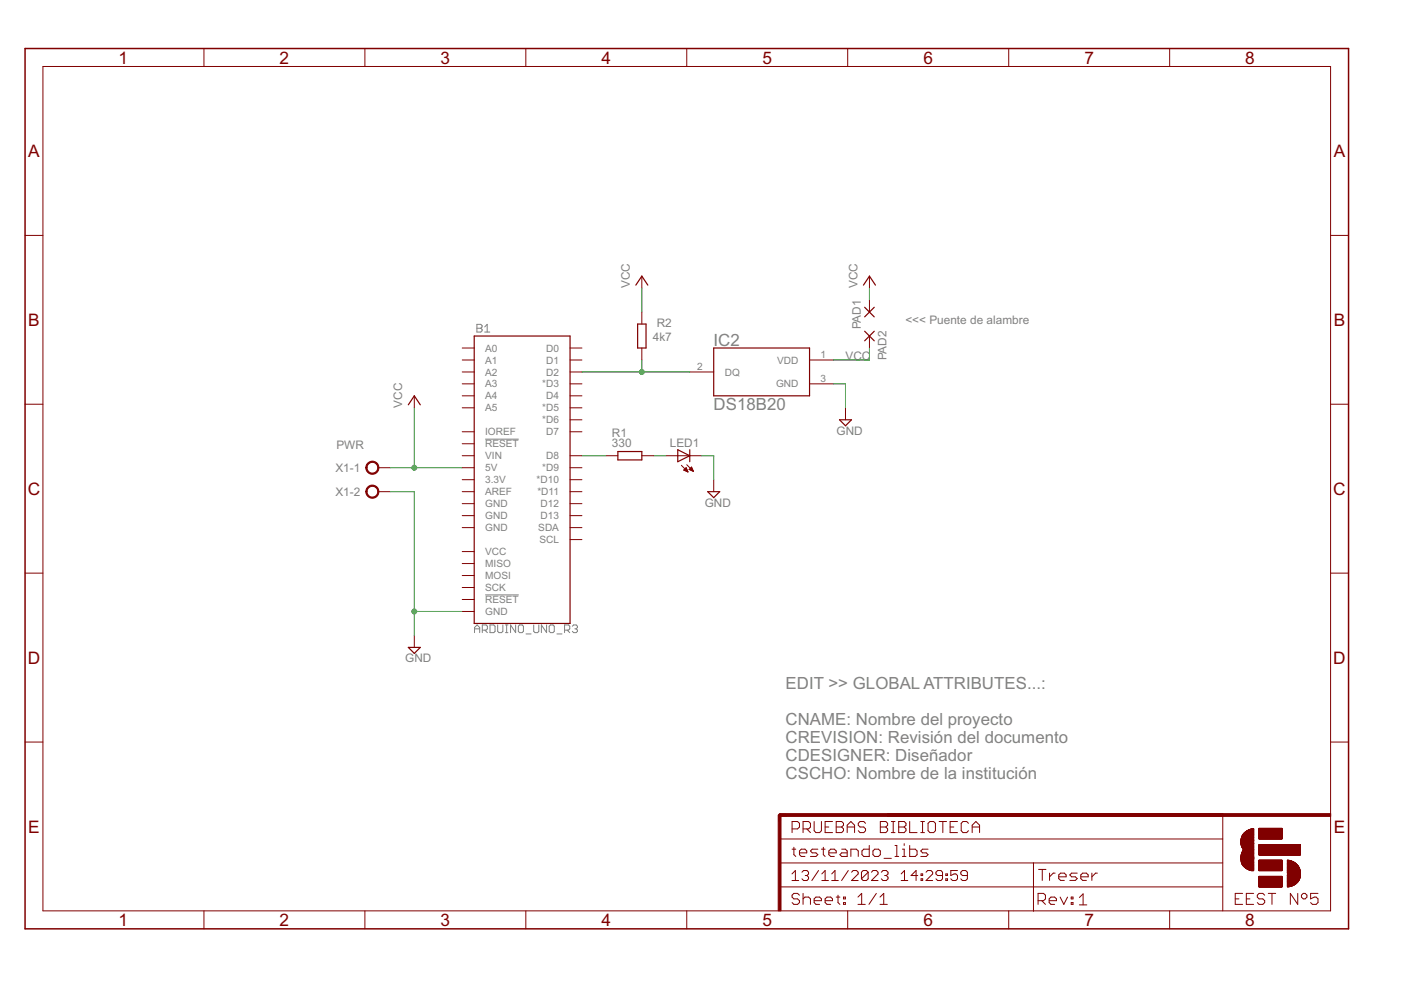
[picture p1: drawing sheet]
<svg xmlns="http://www.w3.org/2000/svg" width="297mm" height="210mm" viewBox="0 0 297 210" stroke-linecap="round" stroke-linejoin="round" font-family="sans-serif">
<g fill="none" stroke="#808080" stroke-width=".21">
<path d="M101.1 68.8h.8l.3 .2v.3l-.3 .3 .3 .2v.3l-.3 .3h-.8zM101.1 69.6h.8M102.8 70.4h1M102.8 69.3l.5-.5v1.6M102.9 93.1h7.1M100.6 134.1v-1l.6-.6 .5 .6v1M100.6 133.3h1.1M102.3 133.6h.8l.2-.3v-.5l-.2-.3h-.8v1.6M102.8 133.6l.5 .5M102.9 126.1h7.1M103.9 132.5h.8l.3 .3v1.1l-.3 .2h-.8zM105.5 132.5v1.4l.3 .2h.5l.3-.2v-1.4"/>
<path d="M107.2 132.5h.5M107.2 134.1h.5M107.4 132.5v1.6M109.3 132.5v1.6l-1.1-1.6v1.6M110.2 132.5h.5l.3 .3v1.1l-.3 .2h-.5l-.3-.2v-1.1zM111.5 134.4h1.1M113.2 132.5v1.4l.2 .2h.6l.2-.2v-1.4M115.9 132.5v1.6l-1.1-1.6v1.6M116.7 132.5h.5l.3 .3v1.1l-.3 .2h-.5l-.3-.2v-1.1zM118.1 134.4h1M119.7 133.6h.8l.3-.3v-.5l-.3-.3h-.8v1.6M120.2 133.6l.6 .5"/>
<path d="M121.3 132.8l.3-.3h.6l.2 .3v.3l-.2 .2M121.9 133.3h.3M122.2 133.3l.2 .3v.3l-.2 .2h-.6l-.3-.2"/>
</g>
<g fill="none" stroke="#800000" stroke-width=".25">
<path d="M100.5 71.2h20.4v61h-20.4zM134.8 60.5l1.3-2 1.3 2M135.2 68.7h1.8v5.1h-1.8zM151.3 73.8h20.3v10.1h-20.3zM183.1 60.5l1.2-2 1.3 2M183.3 65.2l2.1 2M183.3 70.2l2.1 2.1M185.4 65.2l-2.1 2M185.4 70.2l-2.1 2.1M86.6 85.8l1.2-1.9 1.3 1.9M131 95.7h5.1v1.8h-5.1zM143.7 95.4l2.5 1.2-2.5 1.3z"/>
<path d="M146.2 95.4v2.5M178 89h2.5l-1.2 1.3zM150.1 104.2h2.5l-1.3 1.3zM86.6 137.3h2.5l-1.3 1.2z"/>
</g>
<g fill="none" stroke="#800000" stroke-width=".21">
<path d="M9.1 14.1h273v179h-273zM43.2 10.3v3.8M77.4 10.3v3.8M111.5 10.3v3.8M145.6 10.3v3.8M179.7 10.3v3.8M213.9 10.3v3.8M248 10.3v3.8M5.3 49.9h3.8M136.1 58.5v2.6M184.3 58.5v2.6M282.1 49.9h3.8"/>
<path d="M98 73.8h2.5M98 76.3h2.5M98 78.9h2.5M120.9 73.8h2.5M120.9 76.3h2.5M120.9 78.9h2.5M136.1 66.2v2.5M136.1 73.8v2.5M146.2 78.9h5.1M171.6 76.3h5.1M184.3 63.6v2.6M184.3 71.2v2.6"/>
<path d="M5.3 85.7h3.8M80.2 99.2h2.6M87.8 83.9v2.6M98 81.4h2.5M98 83.9h2.5M98 86.5h2.5M98 91.5h2.5M98 96.6h2.5M98 99.2h2.5M98 94.1h2.5M120.9 81.4h2.5M120.9 83.9h2.5"/>
<path d="M120.9 86.5h2.5M120.9 89h2.5M120.9 91.5h2.5M120.9 96.6h2.5M120.9 99.2h2.5M128.5 96.6h2.5M136.1 96.6h2.5M141.2 96.6h7.6M144.5 98.7l1.4 1.4M145 99.7l.9 .4M145 99.7h.7M145.1 99.5h.5"/>
<path d="M145.2 99.4h.4M145.2 99.8h.6M145.4 99.3h.1M145.5 99.2h.1M145.5 99.2l-.5 .5M145.5 99.2l.4 .9M145.5 99.9h.3M145.6 98.5l1.4 1.4M146.1 99.5h.8M146.1 99.5l.9 .4M146.1 99.5l.5-.5 .4 .9M146.2 99.4h.6"/>
<path d="M146.4 99.3h.3M146.4 99.7h.5M146.5 99.2h.2M146.6 99.1h.1M146.7 99.8h.2M147 99.9h.1M171.6 81.4h5.1M179.3 86.5v2.5M282.1 85.7h3.8M80.2 104.2h2.6M98 101.7h2.5M98 104.2h2.5"/>
<path d="M98 106.8h2.5M98 109.3h2.5M98 111.9h2.5M98 116.9h2.5M98 119.5h2.5M120.9 101.7h2.5M120.9 104.2h2.5M120.9 106.8h2.5M120.9 109.3h2.5M120.9 111.9h2.5M120.9 114.4h2.5M145.8 100h.1"/>
<path d="M151.3 101.7v2.5M5.3 121.5h3.8M87.8 134.7v2.6M98 122h2.5M98 124.6h2.5M98 127.1h2.5M98 129.6h2.5M282.1 121.5h3.8M5.3 157.3h3.8M282.1 157.3h3.8M165.3 177.9h93.9M167.9 175.7h1.2l.4-.4v-.7l-.4-.4h-1.2v2.3"/>
<path d="M168.3 179.6v1.6l.4 .4M170.3 175.7h1.1l.4-.4v-.7l-.4-.4h-1.1v2.3M171 175.7l.8 .8M172.6 174.2v1.9l.4 .4h.8l.4-.4v-1.9M174.6 179.6v1.6l.3 .4M174.9 175.3h.8M176.5 174.2h-1.6v2.3h1.6M177.3 174.2h1.2l.3 .4v.4l-.3 .3 .3 .4v.4l-.3 .4h-1.2zM177.3 175.3h1.2M179.6 176.5v-1.5l.8-.8 .8 .8v1.5M179.6 175.3h1.6M183.5 174.6l-.4-.4h-.7l-.4 .4v.4l.4 .3h.7l.4 .4v.4l-.4 .4h-.7l-.4-.4"/>
<path d="M184.3 179.3v2.3h-1.2l-.3-.4v-.8l.3-.4h1.2M186.6 174.2h1.2l.4 .4v.4l-.4 .3 .4 .4v.4l-.4 .4h-1.2zM186.6 175.3h1.2M189 174.2h.8M189 176.5h.8M189.4 174.2v2.3M189.8 179.3h.3v2.3M190.5 174.2h1.2l.4 .4v.4l-.4 .3 .4 .4v.4l-.4 .4h-1.2zM190.5 175.3h1.2M191.7 178.9v.4M192.9 179.3v2.3h1.2l.3-.4v-.8l-.3-.4h-1.2M192.9 174.2v2.3h1.5"/>
<path d="M195.2 174.2h.8M195.2 176.5h.8M195.6 174.2v2.3M196.8 174.6l.4-.4h.8l.3 .4v1.5l-.3 .4h-.8l-.4-.4zM199.1 174.2h1.6M199.9 174.2v2.3M201.4 175.3h.8M203 174.2h-1.6v2.3h1.6M205.3 174.6l-.3-.4h-.8l-.4 .4v1.5l.4 .4h.8l.3-.4M206.1 175.3h1.6M206.1 176.5v-1.5l.8-.8 .8 .8v1.5M259.2 172.8v20.3"/>
<path d="M43.2 193.1v3.8M77.4 193.1v3.8M111.5 193.1v3.8M145.6 193.1v3.8M165.3 188h93.9M165.3 183h93.9M167.9 185.3l.7-.7v2.1M167.9 186.7h1.4M167.9 180h.8M169.5 180.8h1.5v-.4l-.3-.4h-.8l-.4 .4v.8l.4 .4h.8M169.5 189.8l-.4-.4h-.8l-.4 .4v.4l.4 .4h.8l.4 .4v.4l-.4 .3h-.8l-.4-.3M170 184.9l.4-.3h.7l.3 .3v.4l-.3 .3"/>
<path d="M170.3 190.6l.4-.4h.7l.4 .4v1.1M170.3 189.4v2.3M170.7 185.6h.4M171.1 185.6l.3 .4v.3l-.3 .4h-.7l-.4-.4M172.6 191h1.6v-.4l-.4-.4h-.8l-.4 .4v.8l.4 .3h.8M173.4 180h-1.2l-.4 .4 .4 .4h.8l.4 .4-.4 .4h-1.2M173.5 184.6l-1.4 2.1M174.2 180h.7M174.2 186.7h1.4M174.2 185.3l.7-.7v2.1M174.9 191h1.6v-.4l-.4-.4h-.8l-.4 .4v.8l.4 .3h.8M175.7 180.8h1.6v-.4l-.4-.4h-.8l-.4 .4v.8l.4 .4h.8"/>
<path d="M176.3 186.7h1.4M176.3 185.3l.7-.7v2.1M177.3 190.2h.8M177.7 189.8v1.6l.4 .3M178.5 180h.7l.4 .4v1.2h-1.1l-.4-.4 .4-.4h1.1M178.8 191.4h.4v.3h-.4zM178.8 190.2h.4v.4h-.4zM179.7 193.1v3.8M179.9 184.6l-1.5 2.1M180.4 181.6v-1.6h1.2l.4 .4v1.2M180.6 184.9l.3-.3h.7l.3 .3v.4l-1.3 1.4h1.3M181.9 190.2l.8-.8v2.3"/>
<path d="M181.9 191.7h1.6M184.1 184.9v1.4l-.4 .4h-.7l-.4-.4M184.1 184.9l-.4-.3h-.7l-.4 .3v1.4M184.1 184.9l-1.5 1.4M184.8 184.9l.3-.3h.7l.4 .3v.4l-1.4 1.4h1.4M185.5 180h.7l.4 .4v.8l-.4 .4h-.7l-.4-.4v-.8zM185.8 189.4l-1.6 2.3M186.6 191.7h1.5M186.6 190.2l.8-.8v2.3M186.9 184.9l.3-.3h.7l.4 .3v.4l-.4 .3M187.4 182h1.6M187.6 185.6h.3"/>
<path d="M187.9 185.6l.4 .4v.3l-.4 .4h-.7l-.3-.4M189.8 181.6h.7M191.1 186.7h1.4M191.1 185.3l.7-.7v2.1M191.3 180h.4v1.6M191.3 181.6h.8M194.6 185.6h-1.4l1-1v2.1M195.3 186.3h.3v.4h-.3zM195.3 185.3h.3v.3h-.3zM196.3 184.9l.4-.3h.7l.3 .3v.4l-1.4 1.4h1.4M196.8 180h-1.2l-.4 .4 .4 .4h.8l.4 .4-.4 .4h-1.2M199.8 185.6h-1l-.4-.3v-.4l.4-.3h.7l.3 .3v1.4l-.3 .4h-.7l-.4-.4"/>
<path d="M200.5 186.3h.4v.4h-.4zM200.5 185.3h.4v.3h-.4zM203 184.6h-1.4v1l.7-.3h.3l.4 .3v.7l-.4 .4h-.6l-.4-.4M205.1 185.6h-1.1l-.3-.3v-.4l.3-.3h.7l.4 .3v1.4l-.4 .4h-.7l-.3-.4M213.9 193.1v3.8M219.1 183v10.2M220.1 191h1.2l.4-.4v-.8l-.4-.4h-1.2v2.3M220.2 184.3h1.6M220.9 191l.8 .7M221 184.3v2.4M222.4 191h1.6v-.4l-.4-.4h-.8l-.4 .4v.8l.4 .3h.8M222.5 185.1v1.6"/>
<path d="M223.7 185.1h-.4l-.8 .8M224.5 185.9h1.5v-.4l-.3-.4h-.8l-.4 .4v.8l.4 .4h.8M224.8 190.2l.8 1.5 .7-1.5M227.1 191.4h.4v.3h-.4zM227.1 190.2h.4v.4h-.4zM228.4 185.1h-1.2l-.4 .4 .4 .4h.8l.4 .4-.4 .4h-1.2M228.9 190.3l.7-.8v2.4M228.9 191.9h1.5M229.2 185.9h1.5v-.4l-.4-.4h-.7l-.4 .4v.8l.4 .4h.7M231.5 185.1v1.6M232.7 185.1h-.4l-.8 .8M248 193.1v3.8"/>
<path d="M261.9 190.6h.8M263.5 189.4h-1.6v2.3h1.6M264.2 190.6h.8M265.8 189.4h-1.6v2.3h1.6M268.1 189.8l-.4-.4h-.7l-.4 .4v.4l.4 .4h.7l.4 .4v.4l-.4 .3h-.7l-.4-.3M268.9 189.4h1.6M269.7 189.4v2.3M275.1 189.4v2.3l-1.5-2.3v2.3M276.3 189.4h.4l.4 .4v.4l-.4 .4h-.4l-.4-.4v-.4zM279.4 189.4h-1.5v1.2l.8-.4h.3l.4 .4v.8l-.4 .3h-.7l-.4-.3"/>
</g>
<g fill="#800000" stroke="#800000" stroke-width=".21">
<path d="M165 172.8h.6v20.3h-.6z"/>
<path d="M188.2 172.5h93.9v.6h-93.9z"/>
<path d="M165.3 172.5h94v.6h-94z"/>
<path d="M266.9 188l4.9 .1z"/>
<path d="M266.9 188h4.9z"/>
<path d="M272.9 188h.3z"/>
<path d="M273 188h.3z"/>
<path d="M273 188h.5z"/>
<path d="M266.9 187.9l4.9 .1z"/>
<path d="M273 187.9l.6 .1z"/>
<path d="M266.9 187.9h4.9z"/>
<path d="M272.9 187.9h.8z"/>
<path d="M273 187.9h.8z"/>
<path d="M273 187.9h.9z"/>
<path d="M266.9 187.8l4.9 .1z"/>
<path d="M272.9 187.8l1 .1z"/>
<path d="M266.9 187.8h4.9z"/>
<path d="M273 187.8h1z"/>
<path d="M272.9 187.8h1.1z"/>
<path d="M266.9 187.7l4.9 .1z"/>
<path d="M273 187.7l1.1 .1z"/>
<path d="M273 187.7l1.2 .1z"/>
<path d="M266.9 187.7h4.9z"/>
<path d="M273 187.7h1.2z"/>
<path d="M272.9 187.7h1.4z"/>
<path d="M266.9 187.6l4.9 .1z"/>
<path d="M272.9 187.6l1.4 .1z"/>
<path d="M273 187.6l1.4 .1z"/>
<path d="M266.9 187.6h4.9z"/>
<path d="M273 187.6h1.4z"/>
<path d="M266.9 187.5l4.9 .1z"/>
<path d="M273 187.5l1.5 .1z"/>
<path d="M266.9 187.5h4.9z"/>
<path d="M272.9 187.5h1.7z"/>
<path d="M273 187.5h1.6z"/>
<path d="M266.9 187.4l4.9 .1z"/>
<path d="M272.9 187.4l1.8 .1z"/>
<path d="M266.9 187.4h4.9z"/>
<path d="M273 187.4h1.7z"/>
<path d="M266.9 187.3l4.9 .1z"/>
<path d="M273 187.3l1.8 .1z"/>
<path d="M272.9 187.3l1.9 .1z"/>
<path d="M266.9 187.3h4.9z"/>
<path d="M273 187.3h1.8z"/>
<path d="M273 187.3h1.9z"/>
<path d="M266.9 187.2l4.9 .1z"/>
<path d="M272.9 187.2l2 .1z"/>
<path d="M273 187.2l1.9 .1z"/>
<path d="M266.9 187.2h4.9z"/>
<path d="M272.9 187.2h2z"/>
<path d="M273 187.2h2z"/>
<path d="M266.9 187.1l4.9 .1z"/>
<path d="M273 187.1l2 .1z"/>
<path d="M272.9 187.1l2.1 .1z"/>
<path d="M266.9 187.1h4.9z"/>
<path d="M273 187.1h2z"/>
<path d="M272.9 187.1h2.2z"/>
<path d="M266.9 187l4.9 .1z"/>
<path d="M273 187l2.1 .1z"/>
<path d="M266.9 187h4.9z"/>
<path d="M273 187h2.1z"/>
<path d="M272.9 187h2.2z"/>
<path d="M273 187h2.2z"/>
<path d="M266.9 186.9l4.9 .1z"/>
<path d="M272.9 186.9l2.3 .1z"/>
<path d="M266.9 186.9h4.9z"/>
<path d="M272.9 186.9h2.3z"/>
<path d="M273 186.9h2.2z"/>
<path d="M273 186.9h2.3z"/>
<path d="M266.9 186.8l4.9 .1z"/>
<path d="M272.9 186.8l2.4 .1z"/>
<path d="M266.9 186.8h4.9z"/>
<path d="M273 186.8h2.3z"/>
<path d="M272.9 186.8h2.4z"/>
<path d="M266.9 186.7l4.9 .1z"/>
<path d="M272.9 186.7l2.4 .1z"/>
<path d="M273 186.7l2.3 .1z"/>
<path d="M266.9 186.7h4.9z"/>
<path d="M273 186.7h2.4z"/>
<path d="M266.9 186.6l4.9 .1z"/>
<path d="M273 186.6l2.4 .1z"/>
<path d="M272.9 186.6l2.5 .1z"/>
<path d="M266.9 186.6h4.9z"/>
<path d="M272.9 186.6h2.5z"/>
<path d="M273 186.6h2.4z"/>
<path d="M266.9 186.5l4.9 .1z"/>
<path d="M272.9 186.5l2.5 .1z"/>
<path d="M266.9 186.5h4.9z"/>
<path d="M272.9 186.5h2.5z"/>
<path d="M273 186.5h2.5z"/>
<path d="M266.9 186.4l4.9 .1z"/>
<path d="M273 186.4l2.5 .1z"/>
<path d="M266.9 186.4h4.9z"/>
<path d="M273 186.4h2.5z"/>
<path d="M272.9 186.4h2.6z"/>
<path d="M266.9 186.3l4.9 .1z"/>
<path d="M272.9 186.3l2.6 .1z"/>
<path d="M273 186.3l2.5 .1z"/>
<path d="M266.9 186.3h4.9z"/>
<path d="M273 186.3h2.5z"/>
<path d="M266.9 186.2l4.9 .1z"/>
<path d="M272.9 186.2l2.7 .1z"/>
<path d="M266.9 186.2h4.9z"/>
<path d="M272.9 186.2h2.7z"/>
<path d="M273 186.2h2.6z"/>
<path d="M266.9 186.1l4.9 .1z"/>
<path d="M273 186.1l2.6 .1z"/>
<path d="M266.9 186.1h4.9z"/>
<path d="M273 186.1h2.6z"/>
<path d="M266.9 186l4.9 .1z"/>
<path d="M273 186l2.6 .1z"/>
<path d="M266.9 186h4.9z"/>
<path d="M272.9 186h2.8z"/>
<path d="M266.9 185.9l4.9 .1z"/>
<path d="M272.9 185.9l2.8 .1z"/>
<path d="M266.9 185.9h4.9z"/>
<path d="M273 185.9h2.7z"/>
<path d="M266.9 185.8l4.9 .1z"/>
<path d="M273 185.8l2.7 .1z"/>
<path d="M266.9 185.8h4.9z"/>
<path d="M273 185.8h2.7z"/>
<path d="M272.9 185.7l2.8 .1z"/>
<path d="M272.9 185.7h2.8z"/>
<path d="M272.9 185.6l2.8 .1z"/>
<path d="M272.9 185.6h2.8z"/>
<path d="M273 185.6h2.7z"/>
<path d="M273 185.5l2.7 .1z"/>
<path d="M273 185.5h2.7z"/>
<path d="M273 185.4l2.7 .1z"/>
<path d="M273 185.4h2.7z"/>
<path d="M273 185.3l2.7 .1z"/>
<path d="M273 185.3h2.7z"/>
<path d="M273 185.2l2.7 .1z"/>
<path d="M273 185.2h2.7z"/>
<path d="M273 185.1l2.7 .1z"/>
<path d="M273 185.1h2.7z"/>
<path d="M273 185l2.7 .1z"/>
<path d="M273 185h2.7z"/>
<path d="M272.9 185h2.8z"/>
<path d="M272.9 184.9l2.8 .1z"/>
<path d="M272.9 184.9h2.8z"/>
<path d="M272.9 184.8l2.8 .1z"/>
<path d="M272.9 184.8h2.8z"/>
<path d="M273 184.8h2.7z"/>
<path d="M273 184.7l2.7 .1z"/>
<path d="M273 184.7h2.7z"/>
<path d="M272.9 184.6l2.8 .1z"/>
<path d="M272.9 184.6h2.8z"/>
<path d="M265.3 184.6h.5z"/>
<path d="M266.9 184.6h4.9z"/>
<path d="M265.2 184.6h.6z"/>
<path d="M265.1 184.5l.7 .1z"/>
<path d="M266.9 184.5l4.9 .1z"/>
<path d="M272.9 184.5l2.8 .1z"/>
<path d="M265 184.5h.8z"/>
<path d="M266.9 184.5h4.9z"/>
<path d="M273 184.5h2.6z"/>
<path d="M264.9 184.5h.9z"/>
<path d="M264.9 184.4l.9 .1z"/>
<path d="M266.9 184.4l4.9 .1z"/>
<path d="M273 184.4l2.6 .1z"/>
<path d="M264.8 184.4l1 .1z"/>
<path d="M264.8 184.4h1z"/>
<path d="M266.9 184.4h4.9z"/>
<path d="M273 184.4h2.6z"/>
<path d="M264.7 184.4h1.1z"/>
<path d="M264.6 184.3l1.2 .1z"/>
<path d="M266.9 184.3l4.9 .1z"/>
<path d="M273 184.3l2.6 .1z"/>
<path d="M272.9 184.3l2.7 .1z"/>
<path d="M264.6 184.3h1.2z"/>
<path d="M266.9 184.3h4.9z"/>
<path d="M272.9 184.3h2.7z"/>
<path d="M264.5 184.3h1.3z"/>
<path d="M264.4 184.2l1.4 .1z"/>
<path d="M266.9 184.2l4.9 .1z"/>
<path d="M273 184.2l2.5 .1z"/>
<path d="M264.4 184.2h1.4z"/>
<path d="M266.9 184.2h4.9z"/>
<path d="M273 184.2h2.5z"/>
<path d="M264.3 184.2h1.5z"/>
<path d="M272.9 184.2h2.6z"/>
<path d="M264.3 184.1l1.5 .1z"/>
<path d="M266.9 184.1l4.9 .1z"/>
<path d="M272.9 184.1l2.6 .1z"/>
<path d="M264.2 184.1h1.6z"/>
<path d="M266.9 184.1h4.9z"/>
<path d="M272.9 184.1h2.6z"/>
<path d="M273 184.1h2.5z"/>
<path d="M264.1 184l1.7 .1z"/>
<path d="M266.9 184l4.9 .1z"/>
<path d="M273 184l2.5 .1z"/>
<path d="M264.1 184h1.7z"/>
<path d="M266.9 184h4.9z"/>
<path d="M272.9 184h2.5z"/>
<path d="M264 184h1.8z"/>
<path d="M264 183.9l1.8 .1z"/>
<path d="M266.9 183.9l4.9 .1z"/>
<path d="M273 183.9l2.4 .1z"/>
<path d="M263.9 183.9h1.9z"/>
<path d="M266.9 183.9h4.9z"/>
<path d="M272.9 183.9h2.5z"/>
<path d="M263.9 183.8l1.9 .1z"/>
<path d="M266.9 183.8l4.9 .1z"/>
<path d="M273 183.8l2.4 .1z"/>
<path d="M263.8 183.8l2 .1z"/>
<path d="M263.8 183.8h2z"/>
<path d="M266.9 183.8h4.9z"/>
<path d="M273 183.8h2.3z"/>
<path d="M263.8 183.7l2 .1z"/>
<path d="M266.9 183.7l4.9 .1z"/>
<path d="M272.9 183.7l2.4 .1z"/>
<path d="M263.7 183.7h2.1z"/>
<path d="M266.9 183.7h4.9z"/>
<path d="M273 183.7h2.3z"/>
<path d="M272.9 183.7h2.4z"/>
<path d="M263.7 183.6l2.1 .1z"/>
<path d="M266.9 183.6l4.9 .1z"/>
<path d="M272.9 183.6l2.4 .1z"/>
<path d="M263.6 183.6h2.2z"/>
<path d="M266.9 183.6h4.9z"/>
<path d="M273 183.6h2.3z"/>
<path d="M273 183.6h2.2z"/>
<path d="M263.5 183.5l2.3 .1z"/>
<path d="M266.9 183.5l4.9 .1z"/>
<path d="M272.9 183.5l2.3 .1z"/>
<path d="M273 183.5l2.2 .1z"/>
<path d="M263.5 183.5h2.3z"/>
<path d="M266.9 183.5h4.9z"/>
<path d="M272.9 183.5h2.2z"/>
<path d="M273 183.5h2.1z"/>
<path d="M263.5 183.4l2.3 .1z"/>
<path d="M266.9 183.4l4.9 .1z"/>
<path d="M273 183.4l2.1 .1z"/>
<path d="M263.5 183.4h2.3z"/>
<path d="M266.9 183.4h4.9z"/>
<path d="M272.9 183.4h2.2z"/>
<path d="M263.4 183.3l2.4 .1z"/>
<path d="M266.9 183.3l4.9 .1z"/>
<path d="M273 183.3l2 .1z"/>
<path d="M272.9 183.3l2.1 .1z"/>
<path d="M263.4 183.3h2.4z"/>
<path d="M266.9 183.3h4.9z"/>
<path d="M273 183.3h2z"/>
<path d="M272.9 183.3h2z"/>
<path d="M263.4 183.2l2.4 .1z"/>
<path d="M266.9 183.2l4.9 .1z"/>
<path d="M273 183.2l1.9 .1z"/>
<path d="M263.4 183.2h2.4z"/>
<path d="M266.9 183.2h4.9z"/>
<path d="M272.9 183.2h2z"/>
<path d="M263.3 183.2h2.5z"/>
<path d="M273 183.2h1.9z"/>
<path d="M273 183.2h1.8z"/>
<path d="M263.3 183.1l2.5 .1z"/>
<path d="M266.9 183.1l4.9 .1z"/>
<path d="M272.9 183.1l1.9 .1z"/>
<path d="M263.3 183.1h2.5z"/>
<path d="M266.9 183.1h4.9z"/>
<path d="M273 183.1h1.8z"/>
<path d="M272.9 183.1h1.9z"/>
<path d="M263.3 183l2.5 .1z"/>
<path d="M266.9 183l4.9 .1z"/>
<path d="M273 183l1.7 .1z"/>
<path d="M263.2 183l2.6 .1z"/>
<path d="M272.9 183l1.8 .1z"/>
<path d="M263.2 183h2.6z"/>
<path d="M266.9 183h4.9z"/>
<path d="M273 183h1.7z"/>
<path d="M272.9 183h1.7z"/>
<path d="M263.2 182.9l2.6 .1z"/>
<path d="M266.9 182.9l4.9 .1z"/>
<path d="M273 182.9l1.6 .1z"/>
<path d="M272.9 182.9l1.7 .1z"/>
<path d="M263.2 182.9h2.6z"/>
<path d="M266.9 182.9h4.9z"/>
<path d="M273 182.9h1.5z"/>
<path d="M263.2 182.8l2.6 .1z"/>
<path d="M266.9 182.8l4.9 .1z"/>
<path d="M273 182.8l1.4 .1z"/>
<path d="M263.2 182.8h2.6z"/>
<path d="M266.9 182.8h4.9z"/>
<path d="M273 182.8h1.4z"/>
<path d="M273 182.8h1.3z"/>
<path d="M263.2 182.7l2.6 .1z"/>
<path d="M266.9 182.7l4.9 .1z"/>
<path d="M273 182.7l1.2 .1z"/>
<path d="M263.2 182.7h2.6z"/>
<path d="M266.9 182.7h4.9z"/>
<path d="M272.9 182.7h1.3z"/>
<path d="M272.9 182.7h1.2z"/>
<path d="M263.2 182.6l2.6 .1z"/>
<path d="M266.9 182.6l4.9 .1z"/>
<path d="M273 182.6l1.1 .1z"/>
<path d="M273 182.6l1 .1z"/>
<path d="M263.2 182.6h2.6z"/>
<path d="M266.9 182.6h4.9z"/>
<path d="M273 182.6h.9z"/>
<path d="M263.2 182.5l2.6 .1z"/>
<path d="M266.9 182.5l4.9 .1z"/>
<path d="M273 182.5l.8 .1z"/>
<path d="M272.9 182.5l.8 .1z"/>
<path d="M263.2 182.5h2.6z"/>
<path d="M266.9 182.5h4.9z"/>
<path d="M273 182.5h.7z"/>
<path d="M273 182.5h.6z"/>
<path d="M263.2 182.4l2.6 .1z"/>
<path d="M266.9 182.4l4.9 .1z"/>
<path d="M272.9 182.4l.6 .1z"/>
<path d="M263.1 182.4l2.7 .1z"/>
<path d="M273 182.4l.4 .1z"/>
<path d="M263.1 182.4h2.7z"/>
<path d="M266.9 182.4h4.9z"/>
<path d="M272.9 182.4h.4z"/>
<path d="M272.9 182.4h.2z"/>
<path d="M263.1 182.3l2.7 .1z"/>
<path d="M263.1 182.3h2.7z"/>
<path d="M263.1 182.2l2.7 .1z"/>
<path d="M263.1 182.2h2.7z"/>
<path d="M263.1 182.1l2.7 .1z"/>
<path d="M263.1 182.1h2.7z"/>
<path d="M263.1 182l2.7 .1z"/>
<path d="M263.1 182h2.7z"/>
<path d="M263.1 181.9l2.7 .1z"/>
<path d="M263.1 181.9h2.7z"/>
<path d="M263.1 181.8l2.7 .1z"/>
<path d="M263.1 181.8h2.7z"/>
<path d="M263.1 181.7l2.7 .1z"/>
<path d="M263.1 181.7h2.7z"/>
<path d="M263.1 181.6l2.7 .1z"/>
<path d="M263.1 181.6h2.7z"/>
<path d="M263.1 181.5l2.7 .1z"/>
<path d="M263.1 181.5h2.7z"/>
<path d="M263.1 181.4l2.7 .1z"/>
<path d="M263.1 181.4h2.7z"/>
<path d="M263.2 181.4h2.6z"/>
<path d="M263.2 181.3l2.6 .1z"/>
<path d="M263.2 181.3h2.6z"/>
<path d="M266.9 181.3h8.8z"/>
<path d="M263.2 181.2l2.6 .1z"/>
<path d="M266.9 181.2l8.8 .1z"/>
<path d="M263.2 181.2h2.6z"/>
<path d="M266.9 181.2h8.8z"/>
<path d="M263.2 181.1l2.6 .1z"/>
<path d="M266.9 181.1l8.8 .1z"/>
<path d="M263.2 181.1h2.6z"/>
<path d="M266.9 181.1h8.8z"/>
<path d="M263.2 181l2.6 .1z"/>
<path d="M266.9 181l8.8 .1z"/>
<path d="M263.2 181h2.6z"/>
<path d="M266.9 181h8.8z"/>
<path d="M263.2 180.9l2.6 .1z"/>
<path d="M266.9 180.9l8.8 .1z"/>
<path d="M263.2 180.9h2.6z"/>
<path d="M266.9 180.9h8.8z"/>
<path d="M263.3 180.9h2.5z"/>
<path d="M263.3 180.8l2.5 .1z"/>
<path d="M266.9 180.8l8.8 .1z"/>
<path d="M263.3 180.8h2.5z"/>
<path d="M266.9 180.8h8.8z"/>
<path d="M263.3 180.7l2.5 .1z"/>
<path d="M266.9 180.7l8.8 .1z"/>
<path d="M263.3 180.7h2.5z"/>
<path d="M266.9 180.7h8.8z"/>
<path d="M263.4 180.7h2.4z"/>
<path d="M263.4 180.6l2.4 .1z"/>
<path d="M266.9 180.6l8.8 .1z"/>
<path d="M263.4 180.6h2.4z"/>
<path d="M266.9 180.6h8.8z"/>
<path d="M263.4 180.5l2.4 .1z"/>
<path d="M266.9 180.5l8.8 .1z"/>
<path d="M263.4 180.5h2.4z"/>
<path d="M266.9 180.5h8.8z"/>
<path d="M263.5 180.5h2.3z"/>
<path d="M263.5 180.4l2.3 .1z"/>
<path d="M266.9 180.4l8.8 .1z"/>
<path d="M263.5 180.4h2.3z"/>
<path d="M266.9 180.4h8.8z"/>
<path d="M263.5 180.3l2.3 .1z"/>
<path d="M266.9 180.3l8.8 .1z"/>
<path d="M263.5 180.3h2.3z"/>
<path d="M266.9 180.3h8.8z"/>
<path d="M263.5 180.2l2.3 .1z"/>
<path d="M266.9 180.2l8.8 .1z"/>
<path d="M263.6 180.2l2.2 .1z"/>
<path d="M263.6 180.2h2.2z"/>
<path d="M266.9 180.2h8.8z"/>
<path d="M263.6 180.1l2.2 .1z"/>
<path d="M266.9 180.1l8.8 .1z"/>
<path d="M263.6 180.1h2.2z"/>
<path d="M266.9 180.1h8.8z"/>
<path d="M263.6 180l2.2 .1z"/>
<path d="M266.9 180l8.8 .1z"/>
<path d="M263.5 180l2.3 .1z"/>
<path d="M263.5 180h2.3z"/>
<path d="M266.9 180h8.8z"/>
<path d="M263.5 179.9l2.3 .1z"/>
<path d="M266.9 179.9l8.8 .1z"/>
<path d="M263.5 179.9h2.3z"/>
<path d="M266.9 179.9h8.8z"/>
<path d="M263.4 179.8l2.4 .1z"/>
<path d="M266.9 179.8l8.8 .1z"/>
<path d="M263.4 179.8h2.4z"/>
<path d="M266.9 179.8h8.8z"/>
<path d="M263.4 179.7l2.4 .1z"/>
<path d="M266.9 179.7l8.8 .1z"/>
<path d="M263.4 179.7h2.4z"/>
<path d="M266.9 179.7h8.8z"/>
<path d="M263.4 179.6l2.4 .1z"/>
<path d="M266.9 179.6l8.8 .1z"/>
<path d="M263.3 179.6l2.5 .1z"/>
<path d="M263.3 179.6h2.5z"/>
<path d="M266.9 179.6h8.8z"/>
<path d="M263.3 179.5l2.5 .1z"/>
<path d="M266.9 179.5l8.8 .1z"/>
<path d="M263.3 179.5h2.5z"/>
<path d="M266.9 179.5h8.8z"/>
<path d="M263.2 179.5h2.6z"/>
<path d="M263.2 179.4l2.6 .1z"/>
<path d="M266.9 179.4l8.8 .1z"/>
<path d="M263.2 179.4h2.6z"/>
<path d="M266.9 179.4h8.8z"/>
<path d="M263.2 179.3l2.6 .1z"/>
<path d="M266.9 179.3l8.8 .1z"/>
<path d="M263.2 179.3h2.6z"/>
<path d="M266.9 179.3h8.8z"/>
<path d="M263.2 179.2l2.6 .1z"/>
<path d="M266.9 179.2l8.8 .1z"/>
<path d="M263.2 179.2h2.6z"/>
<path d="M266.9 179.2h8.8z"/>
<path d="M263.2 179.1l2.6 .1z"/>
<path d="M266.9 179.1l8.8 .1z"/>
<path d="M263.2 179.1h2.6z"/>
<path d="M266.9 179.1h8.8z"/>
<path d="M263.1 179l2.7 .1z"/>
<path d="M263.1 179h2.7z"/>
<path d="M263.1 178.9l2.7 .1z"/>
<path d="M263.1 178.9h2.7z"/>
<path d="M263.1 178.8l2.7 .1z"/>
<path d="M263.1 178.8h2.7z"/>
<path d="M263.1 178.7l2.7 .1z"/>
<path d="M263.1 178.7h2.7z"/>
<path d="M263.1 178.6l2.7 .1z"/>
<path d="M263.1 178.6h2.7z"/>
<path d="M263.1 178.5l2.7 .1z"/>
<path d="M263.1 178.5h2.7z"/>
<path d="M263.1 178.4l2.7 .1z"/>
<path d="M263.1 178.4h2.7z"/>
<path d="M263.1 178.3l2.7 .1z"/>
<path d="M263.1 178.3h2.7z"/>
<path d="M263.1 178.2l2.7 .1z"/>
<path d="M263.1 178.2h2.7z"/>
<path d="M263.1 178.1l2.7 .1z"/>
<path d="M263.1 178.1h2.7z"/>
<path d="M263.1 178l2.7 .1z"/>
<path d="M263.1 178h2.7z"/>
<path d="M263.1 177.9l2.7 .1z"/>
<path d="M263.2 177.9h2.6z"/>
<path d="M263.2 177.8l2.6 .1z"/>
<path d="M266.9 177.8l4.9 .1z"/>
<path d="M263.2 177.8h2.6z"/>
<path d="M266.9 177.8h4.9z"/>
<path d="M263.2 177.7l2.6 .1z"/>
<path d="M266.9 177.7l4.9 .1z"/>
<path d="M263.2 177.7h2.6z"/>
<path d="M266.9 177.7h4.9z"/>
<path d="M263.2 177.6l2.6 .1z"/>
<path d="M266.9 177.6l4.9 .1z"/>
<path d="M263.2 177.6h2.6z"/>
<path d="M266.9 177.6h4.9z"/>
<path d="M263.2 177.5l2.6 .1z"/>
<path d="M266.9 177.5l4.9 .1z"/>
<path d="M263.2 177.5h2.6z"/>
<path d="M266.9 177.5h4.9z"/>
<path d="M263.2 177.4l2.6 .1z"/>
<path d="M266.9 177.4l4.9 .1z"/>
<path d="M263.3 177.4l2.5 .1z"/>
<path d="M263.3 177.4h2.5z"/>
<path d="M266.9 177.4h4.9z"/>
<path d="M263.3 177.3l2.5 .1z"/>
<path d="M266.9 177.3l4.9 .1z"/>
<path d="M263.3 177.3h2.5z"/>
<path d="M266.9 177.3h4.9z"/>
<path d="M263.3 177.2l2.5 .1z"/>
<path d="M266.9 177.2l4.9 .1z"/>
<path d="M263.4 177.2l2.4 .1z"/>
<path d="M263.4 177.2h2.4z"/>
<path d="M266.9 177.2h4.9z"/>
<path d="M263.4 177.1l2.4 .1z"/>
<path d="M266.9 177.1l4.9 .1z"/>
<path d="M263.4 177.1h2.4z"/>
<path d="M266.9 177.1h4.9z"/>
<path d="M263.5 177.1h2.3z"/>
<path d="M263.5 177l2.3 .1z"/>
<path d="M266.9 177l4.9 .1z"/>
<path d="M263.5 177h2.3z"/>
<path d="M266.9 177h4.9z"/>
<path d="M263.5 176.9l2.3 .1z"/>
<path d="M266.9 176.9l4.9 .1z"/>
<path d="M263.5 176.9h2.3z"/>
<path d="M266.9 176.9h4.9z"/>
<path d="M263.6 176.8l2.2 .1z"/>
<path d="M266.9 176.8l4.9 .1z"/>
<path d="M263.6 176.8h2.2z"/>
<path d="M266.9 176.8h4.9z"/>
<path d="M263.7 176.8h2.1z"/>
<path d="M263.7 176.7l2.1 .1z"/>
<path d="M266.9 176.7l4.9 .1z"/>
<path d="M263.7 176.7h2.1z"/>
<path d="M266.9 176.7h4.9z"/>
<path d="M263.8 176.7h2z"/>
<path d="M263.8 176.6l2 .1z"/>
<path d="M266.9 176.6l4.9 .1z"/>
<path d="M263.8 176.6h2z"/>
<path d="M266.9 176.6h4.9z"/>
<path d="M263.9 176.5l1.9 .1z"/>
<path d="M266.9 176.5l4.9 .1z"/>
<path d="M263.9 176.5h1.9z"/>
<path d="M266.9 176.5h4.9z"/>
<path d="M264 176.4l1.8 .1z"/>
<path d="M266.9 176.4l4.9 .1z"/>
<path d="M264 176.4h1.8z"/>
<path d="M266.9 176.4h4.9z"/>
<path d="M264.1 176.4h1.7z"/>
<path d="M264.1 176.3l1.7 .1z"/>
<path d="M266.9 176.3l4.9 .1z"/>
<path d="M264.1 176.3h1.7z"/>
<path d="M266.9 176.3h4.9z"/>
<path d="M264.2 176.3h1.6z"/>
<path d="M264.2 176.2l1.6 .1z"/>
<path d="M266.9 176.2l4.9 .1z"/>
<path d="M264.3 176.2h1.5z"/>
<path d="M266.9 176.2h4.9z"/>
<path d="M264.4 176.1l1.4 .1z"/>
<path d="M266.9 176.1l4.9 .1z"/>
<path d="M264.4 176.1h1.4z"/>
<path d="M266.9 176.1h4.9z"/>
<path d="M264.5 176.1h1.3z"/>
<path d="M264.6 176l1.2 .1z"/>
<path d="M266.9 176l4.9 .1z"/>
<path d="M264.6 176h1.2z"/>
<path d="M266.9 176h4.9z"/>
<path d="M264.7 176h1.1z"/>
<path d="M264.8 175.9l1 .1z"/>
<path d="M266.9 175.9l4.9 .1z"/>
<path d="M264.9 175.9h.9z"/>
<path d="M266.9 175.9h4.9z"/>
<path d="M265 175.8l.8 .1z"/>
<path d="M266.9 175.8l4.9 .1z"/>
<path d="M265.1 175.8l.7 .1z"/>
<path d="M265.2 175.8h.6z"/>
<path d="M266.9 175.8h4.9z"/>
<path d="M265.3 175.8h.5z"/>
<path d="M265.4 175.7l.4 .1z"/>
<path d="M266.9 175.7l4.9 .1z"/>
<path d="M265.5 175.7h.3z"/>
<path d="M266.9 175.7h4.9z"/>
<path d="M266.9 175.6l4.9 .1z"/>
</g>
<path d="M166.6 172.8h-1.3v1.3" fill="none" stroke="#800000" stroke-width=".61"/>
<path d="M5.3 10.3h280.6v186.6h-280.6z" fill="none" stroke="#800000" stroke-width=".32"/>
<g fill="#800000" stroke="#800000" stroke-width=".21">
<path d="M77.9 98.2a1.4 1.4 0 0 1 2.2 .3 1.4 1.4 0 0 1-.8 2 1.4 1.4 0 0 1-1.7-1.3h.2a1.14 1.14 0 0 1 1.6-1.1 1.14 1.14 0 0 1 .3 1.9 1.14 1.14 0 0 1-1.8-.5l-.1-.3h-.2z" fill-rule="evenodd"/>
<path d="M77.9 103.3a1.39 1.39 0 0 1 2.2 .2 1.39 1.39 0 0 1-.8 2.1 1.39 1.39 0 0 1-1.7-1.4h.2a1.14 1.14 0 0 1 1.6-1 1.14 1.14 0 0 1 .3 1.9 1.14 1.14 0 0 1-1.8-.6l-.1-.3h-.2z" fill-rule="evenodd"/>
</g>
<g fill="none" stroke="#008000" stroke-width=".21">
<path d="M123.4 78.9h22.8M136.1 61.1v5.1M136.1 76.3v2.6M184.3 61.1v2.5M184.3 73.8v2.5h-7.6M82.8 99.2h15.2M87.8 86.5v12.7M123.4 96.6h5.1M138.6 96.6h2.6M148.8 96.6h2.5v5.1M176.7 81.4h2.6v5.1M82.8 104.2h5v30.5"/>
<path d="M87.8 129.6h10.2"/>
</g>
<g fill="#008000" stroke="#008000" stroke-width=".21">
<circle cx="87.8" cy="99.2" r=".51"/>
<circle cx="87.8" cy="129.6" r=".51"/>
<circle cx="136.1" cy="78.9" r=".51"/>
</g>
<g font-size="4.1" fill="#800000">
<text x="25.2" y="13.5">1</text>
<text x="59.3" y="13.5">2</text>
<text x="93.4" y="13.5">3</text>
<text x="127.5" y="13.5">4</text>
<text x="161.7" y="13.5">5</text>
<text x="195.8" y="13.5">6</text>
<text x="229.9" y="13.5">7</text>
<text x="264" y="13.5">8</text>
<text x="6" y="33.3">A</text>
<text x="282.8" y="33.3">A</text>
<text x="6" y="69.1">B</text>
<text x="282.8" y="69.1">B</text>
<text x="5.9" y="104.9">C</text>
<text x="282.7" y="104.9">C</text>
<text x="5.9" y="140.7">D</text>
<text x="282.7" y="140.7">D</text>
<text x="6" y="176.5">E</text>
<text x="282.8" y="176.5">E</text>
<text x="25.2" y="196.3">1</text>
<text x="59.3" y="196.3">2</text>
<text x="93.4" y="196.3">3</text>
<text x="127.5" y="196.3">4</text>
<text x="161.7" y="196.3">5</text>
<text x="195.8" y="196.3">6</text>
<text x="229.9" y="196.3">7</text>
<text x="264" y="196.3">8</text>
</g>
<g font-size="4" fill="#808080">
<text x="151.3" y="73.3">IC2</text>
<text x="151.3" y="87">DS18B20</text>
<text x="166.6" y="146.1">EDIT &gt;&gt; GLOBALATTRIBUTES...:</text>
<text x="166.6" y="153.8">CNAME: Nombre del proyecto</text>
<text x="166.6" y="157.6">CREVISION: Revisión del documento</text>
<text x="166.6" y="161.4">CDESIGNER: Diseñador</text>
<text x="166.6" y="165.2">CSCHO: Nombre de la institución</text>
</g>
<g font-size="2.8" fill="#808080">
<text x="133.5" y="61.1" transform="rotate(-90 133.5 61.1)">VCC</text>
<text x="181.8" y="61.1" transform="rotate(-90 181.8 61.1)">VCC</text>
<text x="139.2" y="69.4">R2</text>
<text x="182.5" y="69.8" transform="rotate(-90 182.5 69.8)">PAD1</text>
<text x="192" y="68.7">&lt;&lt;&lt; Puente de alambre</text>
<text x="138.4" y="72.3">4k7</text>
<text x="179.3" y="76.3">VCC</text>
<text x="188" y="76.4" transform="rotate(-90 188 76.4)">PAD2</text>
<text x="85.3" y="86.5" transform="rotate(-90 85.3 86.5)">VCC</text>
<text x="71.3" y="95.2">PWR</text>
<text x="129.7" y="94.9">330</text>
<text x="129.7" y="92.6">R1</text>
<text x="142" y="94.9">LED1</text>
<text x="177.4" y="92.2">GND</text>
<text x="71.1" y="100.1">X1-1</text>
<text x="71.1" y="105.1">X1-2</text>
<text x="149.4" y="107.4">GND</text>
<text x="85.9" y="140.4">GND</text>
</g>
<g font-size="2.4" fill="#808080">
<text x="102.9" y="74.5">A0</text>
<text x="102.9" y="77.1">A1</text>
<text x="115.8" y="74.5">D0</text>
<text x="115.8" y="77.1">D1</text>
<text x="164.8" y="77.1">VDD</text>
<text x="174" y="76">1</text>
<text x="102.9" y="79.6">A2</text>
<text x="102.9" y="82.2">A3</text>
<text x="115" y="82.2">*D3</text>
<text x="115.8" y="79.6">D2</text>
<text x="147.8" y="78.5">2</text>
<text x="153.7" y="79.6">DQ</text>
<text x="164.5" y="82.2">GND</text>
<text x="174" y="81">3</text>
<text x="102.9" y="84.7">A4</text>
<text x="102.9" y="87.2">A5</text>
<text x="115" y="87.2">*D5</text>
<text x="115" y="89.8">*D6</text>
<text x="115.8" y="84.7">D4</text>
<text x="102.9" y="94.9">RESET</text>
<text x="102.9" y="92.3">IOREF</text>
<text x="115.8" y="92.3">D7</text>
<text x="102.9" y="97.4">VIN</text>
<text x="102.9" y="99.9">5V</text>
<text x="115" y="99.9">*D9</text>
<text x="115.8" y="97.4">D8</text>
<text x="102.9" y="105">AREF</text>
<text x="102.9" y="107.6">GND</text>
<text x="102.9" y="102.5">3.3V</text>
<text x="113.8" y="102.5">*D10</text>
<text x="113.9" y="105">*D11</text>
<text x="114.6" y="107.6">D12</text>
<text x="102.9" y="110.1">GND</text>
<text x="102.9" y="112.6">GND</text>
<text x="114.1" y="112.6">SDA</text>
<text x="114.6" y="110.1">D13</text>
<text x="102.9" y="117.7">VCC</text>
<text x="114.4" y="115.2">SCL</text>
<text x="102.9" y="120.2">MISO</text>
<text x="102.9" y="122.8">MOSI</text>
<text x="102.9" y="125.3">SCK</text>
<text x="102.9" y="127.9">RESET</text>
<text x="102.9" y="130.4">GND</text>
</g>
</svg>
